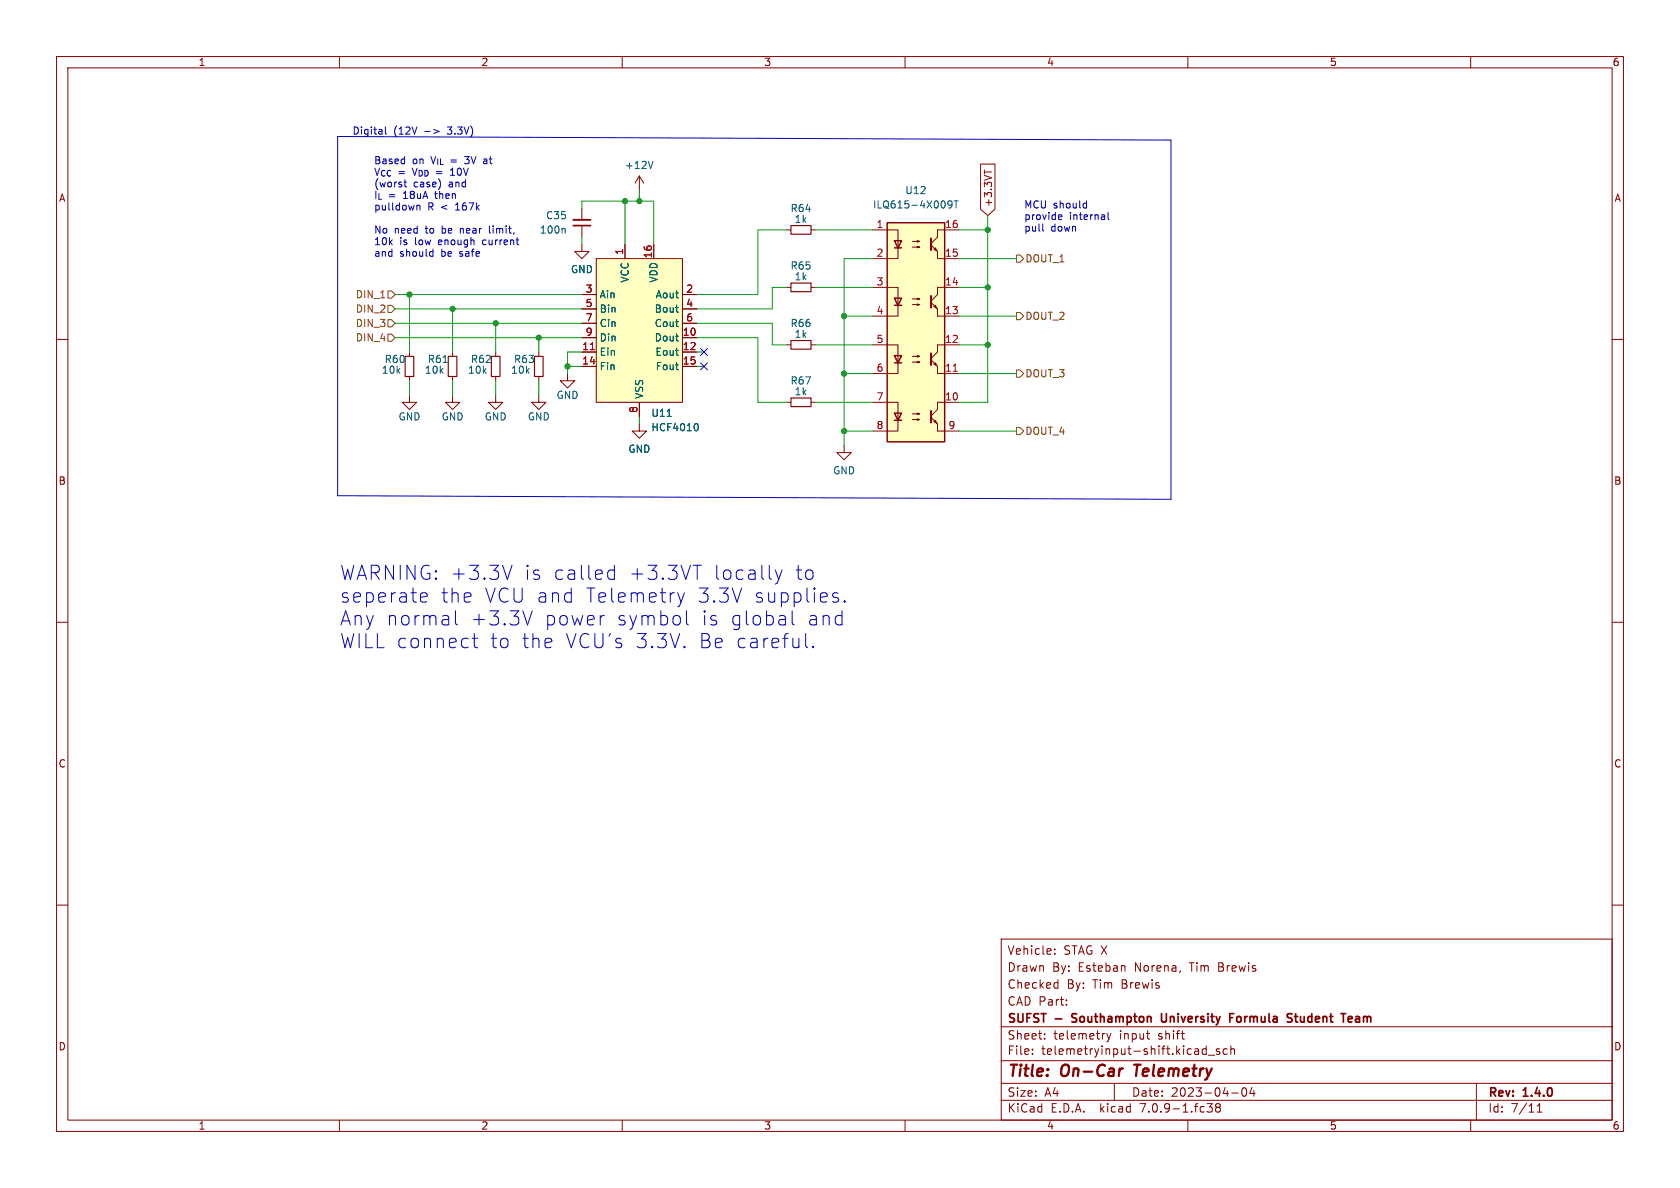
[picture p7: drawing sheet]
<svg xmlns="http://www.w3.org/2000/svg" width="297mm" height="210mm" viewBox="0 0 297 210" stroke-linecap="round" stroke-linejoin="round" font-family="sans-serif">
<g fill="none" stroke="#840000" stroke-width=".18">
<path d="M10 10h277v190h-277zM12 12h273v186h-273zM60 10v2M110 10v2M160 10v2M210 10v2M260 10v2M102.9 36.8v2.1M102.9 39.9v2M113 31.1l-.7 1.3M113 31.1v2.6M113 31.1l.8 1.3"/>
<path d="M173.4 29h2.5v8l-1.3 1.1-1.2-1.1zM174 30v.8M10 60h2M102.9 43.2v1.3h1.2l-1.2 1.2-1.3-1.2h1.3M102.9 59.7h2.5M102.9 52.1h2.5M102.9 54.6h2.5M102.9 57.2h2.5M105.4 45.7h15.2v25.4h-15.2zM110.5 43.2v2.5M115.6 43.2v2.5M120.6 59.7h2.6"/>
<path d="M120.6 52.1h2.6M120.6 54.6h2.6M120.6 57.2h2.6M139.1 50.8h.7M139.1 40.6h.7M143.4 50.8h.7M143.4 40.6h.7M154.3 50.8h4.4v5.1h-4.4M154.3 40.6h4.4v5.1h-4.4M161.3 53.8h1.3l-.4 .2v-.3l.4 .1M161.3 52.8h1.3l-.4 .2v-.3l.4 .1M161.3 43.7h1.3l-.4 .1v-.2l.4 .1"/>
<path d="M161.3 42.7h1.3l-.4 .1v-.3l.4 .2M164.6 53.5l1.1 1.1v1.3h3.8M164.6 43.3l1.1 1.2v1.2h3.8M165.1 54.2l.3-.2 .2 .5zM165.1 44.1l.3-.3 .2 .5zM169.5 50.8h-3.8v1.3l-1.1 1.1M169.5 40.6h-3.8v1.3l-1.1 1.2M285 60h2M72.4 69.9v1.2h1.3l-1.3 1.3-1.3-1.3h1.3M72.4 62.2v.8M72.4 66.5v.8M80 69.9v1.2h1.3l-1.3 1.3-1.3-1.3h1.3"/>
<path d="M80 62.2v.8M80 66.5v.8M87.6 69.9v1.2h1.3l-1.3 1.3-1.2-1.3h1.2M87.6 62.2v.8M87.6 66.5v.8M95.2 69.9v1.2h1.3l-1.3 1.3-1.2-1.3h1.2M95.2 62.2v.8M95.2 66.5v.8M100.3 66v1.3h1.3l-1.3 1.3-1.2-1.3h1.2M102.9 62.2h2.5M102.9 64.8h2.5M113 74.9v1.3h1.3l-1.3 1.3-1.2-1.3h1.2"/>
<path d="M113 71.1v2.6M120.6 62.2h2.6M120.6 64.8h2.6M139.1 71.1h.7M139.1 61h.7M143.4 71.1h.7M143.4 61h.7M149.2 78.7v1.3h1.3l-1.3 1.3-1.2-1.3h1.2M154.3 71.1h4.4v5.1h-4.4M154.3 61h4.4v5h-4.4M161.3 74.2h1.3l-.4 .1v-.3l.4 .2M161.3 73.2h1.3l-.4 .1v-.3l.4 .2"/>
<path d="M161.3 64h1.3l-.4 .1v-.2l.4 .1M161.3 63h1.3l-.4 .1v-.2l.4 .1M164.6 73.8l1.1 1.1v1.3h3.8M164.6 63.6l1.1 1.2v1.2h3.8M165.1 74.5l.3-.2 .2 .5zM165.1 64.4l.3-.3 .2 .5zM169.5 71.1h-3.8v1.3l-1.1 1.1M169.5 61h-3.8v1.2l-1.1 1.2M10 110h2M285 110h2M10 160h2M285 160h2"/>
<path d="M177 166h108v32h-108zM186.5 167.8v.1M186.5 168.6v.1M186.6 173.7l.4 .1M187 173.2v1.5M187 174.6l-.4 .1M188.5 177.6v.1M188.5 176.8v.1M60 198v2M110 198v2M160 198v2M177 194.5h108"/>
<path d="M177 191.5h108M177 187.5h108M177 181.5h108M182.5 186.3v.1M182.5 185.5v.1M184.7 183.6v.1M184.7 182.8v.1M195.7 182.7l.3 1M196 183.7l-.1 .4-.2 .1M196.4 182.7l-.4 1M197 191.5v3M202.7 182.7h.5"/>
<path d="M203.1 183.7h.1M210 198v2M213.2 184.9v1.5M213.2 185.5l-.4-.1-.3 .3v.4l.2 .2h.5M213.4 195.1h.9l-.5 .6 .4 .1v.7l-.2 .1-.5-.1M213.6 186.5h1.1M215.2 195.7l-.3-.2 .3-.4 .4 .1 .1 .2-.2 .3M215.2 195.7l-.3 .3v.3l.3 .3 .4-.1 .1-.2v-.4l-.2-.2M215.2 195.7h.3M215.6 185.5l-.4-.1-.2 .2 .1 .2 .5 .2v.3h-.6M217 185.5l-.5-.1-.3 .3v.4l.2 .2h.6M217.6 185.5l.2-.1 .4 .1v.9"/>
<path d="M217.6 184.9v1.5M217.7 193.2h1.2M219.7 192.4l.2-.1a.81 .81 0 0 1 .6 .6 .81 .81 0 0 1-.3 .8l-.2 .1a.81 .81 0 0 1-.3-1.4zM221.3 192.2l-.3 1.1h.9M221.7 192.8v1M260 198v2M261 191.5v6.5M271.7 196.6h.9M271.7 195.5l.5-.4v1.5"/>
</g>
<path d="M198.3 188.9h.2M200.5 188.2h1.1M201.1 188.2l-.3 2" fill="none" stroke="#840000" stroke-width=".4"/>
<g fill="none" stroke="#840000" stroke-width=".3">
<path d="M101.3 39.9h3.1M189.6 179.3v.5M205.3 179.2v1.2l.3 .3 .5-.1M217.4 179.9h.5M218.1 179.2h-.7v1.5M218.7 179.8v.7M227.8 179.2l.6 .1M228.1 180l.3 .3-.1 .2-.2 .2M228.8 179.7h.6M229.1 179.2v1.3l.3 .2M238.4 179.8l.4-.1 .3 .3-.8 .2M189.5 180.6l.2 .1"/>
<path d="M238.4 180.6h.6"/>
</g>
<path d="M139.8 39.9h3.6v1.5h-3.6zM139.8 50h3.6v1.6h-3.6zM71.6 63h1.6v3.5h-1.6zM79.2 63h1.6v3.5h-1.6zM86.9 63h1.5v3.5h-1.5zM94.5 63h1.5v3.5h-1.5zM139.8 60.2h3.6v1.5h-3.6zM139.8 70.4h3.6v1.5h-3.6z" fill="none" stroke="#840000" stroke-width=".2"/>
<path d="M101.3 38.9h3.1" fill="none" stroke="#840000" stroke-width=".33"/>
<path d="M115.4 28.5l-.4 1.3M168.3 36l-.2 .3-.4-.1-.1-.2 .1-.4 .4-.1 .1 .1a.84 .84 0 0 1-.3 1.2h-.2M168.7 35.5h.7M169 35.5v1.3M99.7 40.4l.2 .1v.7M119.4 54.3h.5M119.8 55.2h.1M78.3 64.1h.8M117.9 73.6h.8M123.1 74.9a.79 .79 0 0 1 0 1.2" fill="none" stroke="#006464" stroke-width=".18"/>
<g fill="#ffffc2" stroke="#ffffc2" stroke-width=".18">
<path d="M156.8 39.4h10.2v38.7h-10.2z"/>
<path d="M105.4 45.7h15.2v25.4h-15.2z"/>
</g>
<path d="M156.8 39.4h10.2v38.7h-10.2zM158.1 52.7h1.3l-.7 1.3zM158.1 42.5h1.3l-.7 1.3zM158.1 54h1.3M158.1 43.8h1.3M158.1 73h1.3l-.7 1.3zM158.1 62.9h1.3l-.7 1.2zM158.1 74.3h1.3M158.1 64.1h1.3" fill="none" stroke="#840000" stroke-width=".25"/>
<path d="M164.6 52.3v2.1M164.6 42.2v2M164.6 72.6v2.1M164.6 62.5v2" fill="none" stroke="#840000" stroke-width=".36"/>
<path d="M104.4 61.8h.7M168.5 65.6h.7" fill="none" stroke="#a90000" stroke-width=".18"/>
<path d="M68.6 59.1h.6l.6 .6-.6 .6h-.6zM68.6 54h.6l.6 .6-.6 .6h-.6zM68.6 56.5h.6l.6 .7-.6 .6h-.6zM68.6 51.4h.6l.6 .7-.6 .6h-.6zM179.7 45.1h.6l.7 .6-.7 .7h-.6zM179.7 55.2h.6l.7 .7-.7 .6h-.6zM179.7 75.6h.6l.7 .6-.7 .6h-.6zM179.7 65.4h.6l.7 .6-.7 .7h-.6z" fill="none" stroke="#725600" stroke-width=".18"/>
<g fill="none" stroke="#0000c2" stroke-width=".18">
<path d="M59.7 24.1l147.3 .7v63.5l-147.3-.7zM68.1 22.4v1.1l.2 .2M71.4 32.2h.5M71.6 31.8v1.1l.3 .1M73.7 36.3v.8M73.7 36.4l.2-.1h.3v.8M75.1 23.2h1M76.7 22.9l.9 .3-.9 .4M85.6 28.1l-.1 .1M85.6 28.5l-.1 .1 .1 .3M86.5 39.9v1.1l.2 .2M184.3 39.6v1.1l.2 .2"/>
<path d="M187.3 38h.4v.3l-.6 .1M187.7 38.8h-.4M191.7 35.9l.4 .1M192.1 35.5v1.3M192.1 36.7l-.4 .1M195.9 37.5v1.1l.2 .2M76.2 44.5h.3M76.5 44v1.3M76.5 45.2l-.3 .1M90.5 99.9l-.8 2.5M108.6 99.9v2.5M122.5 99.9h1.5"/>
<path d="M74.4 106.3l.3 .1 .7-.1M74.4 104.9l.8-.1 .2 .1 .1 .5-1.2 .2M80.5 108v2.1l.4 .4M83.5 112.8h.9M83.9 112v2.1l.1 .3 .4 .1M94.1 108l-.8 2.5M106.6 108.8h.2M107.7 102.3l.2 .1 .7-.1M107.7 100.9l.2-.1 .7 .1M119.8 104.8l.6 1.6M120.4 106.4l-.4 .8M121 104.8l-.6 1.6"/>
<path d="M121 114.3l.1 .1-.1 .1M121.4 108v2.1l.3 .4M137.1 100.8l.6 1.6M137.7 102.4l-.4 .7M138.3 100.8l-.6 1.6M140 108v2.1l.4 .4M142.4 112v2.1l.4 .4M143.7 114.3l.2 .1-.2 .1M143.7 114.3l-.1 .1 .1 .1M143.7 114.3v.2M147.5 105.6l.6 .1 .2 .4-.4 .3h-.5M147.5 104.8l.6 .1"/>
<path d="M149.3 106.2l.1 .1-.1 .1M149.3 106.2l-.1 .1 .1 .1M149.3 106.2v.2"/>
</g>
<g fill="none" stroke="#009600" stroke-width=".18">
<path d="M102.9 36.8v-1.2h12.7v7.6M110.5 35.6v7.6M113 33.7v1.9M174.6 38.1v33h-5.1M69.8 52.1h33.1M69.8 54.6h33.1M69.8 59.7h33.1M69.8 57.2h33.1M72.4 52.1v10.1M80 54.6v7.6M87.6 57.2v5M95.2 59.7v2.5"/>
<path d="M102.9 41.9v1.3M123.2 57.2h13.3v3.8h2.6M123.2 59.7h10.8v11.4h5.1M139.1 50.8h-2.6v3.8h-13.3M139.1 40.6h-5.1v11.5h-10.8M144.1 40.6h10.2M144.1 50.8h10.2M149.2 55.9h5.1M154.3 45.7h-5.1v33M169.5 40.6h5.1M169.5 45.7h10.2M169.5 50.8h5.1"/>
<path d="M169.5 55.9h10.2M72.4 67.3v2.6M80 67.3v2.6M87.6 67.3v2.6M95.2 67.3v2.6M100.3 64.8h2.6M102.9 62.2h-2.6v3.8M113 73.7v1.2M123.2 62.2h1.3M123.2 64.8h1.3M144.1 71.1h10.2M144.1 61h10.2"/>
<path d="M149.2 76.2h5.1M149.2 66h5.1M169.5 76.2h10.2M169.5 66h10.2M169.5 61h5.1"/>
</g>
<path d="M123.9 61.6l1.2 1.2M123.9 64.2l1.2 1.2M125.1 61.6l-1.2 1.2M125.1 64.2l-1.2 1.2" fill="none" stroke="#000084" stroke-width=".18"/>
<g fill="#009600" stroke="#009600" stroke-width=".18">
<circle cx="174.6" cy="50.8" r=".46"/>
<circle cx="174.6" cy="40.6" r=".46"/>
<circle cx="149.2" cy="66" r=".46"/>
<circle cx="174.6" cy="61" r=".46"/>
<circle cx="149.2" cy="76.2" r=".46"/>
<circle cx="149.2" cy="55.9" r=".46"/>
<circle cx="80" cy="54.6" r=".46"/>
<circle cx="113" cy="35.6" r=".46"/>
<circle cx="110.5" cy="35.6" r=".46"/>
<circle cx="100.3" cy="64.8" r=".46"/>
<circle cx="95.2" cy="59.7" r=".46"/>
<circle cx="72.4" cy="52.1" r=".46"/>
<circle cx="87.6" cy="57.2" r=".46"/>
</g>
<g font-size="3.5" fill="#0000c2">
<text x="59.9" y="102.7">WARNING: +3.3V</text>
<text x="59.9" y="106.8">seperate</text>
<text x="77.8" y="106.8">the</text>
<text x="85.5" y="106.8">VCU and</text>
<text x="92.5" y="102.7">is</text>
<text x="97.6" y="102.7">called</text>
<text x="103.2" y="106.8">Telemetry</text>
<text x="110.8" y="102.7">+3.3VT</text>
<text x="122.9" y="106.8">3.3V</text>
<text x="125.8" y="102.7">locally</text>
<text x="132.9" y="106.8">supplies.</text>
<text x="140.2" y="102.7">to</text>
<text x="59.9" y="110.8">Any normal</text>
<text x="83" y="110.8">+3.3V</text>
<text x="96" y="110.8">power</text>
<text x="108.7" y="110.8">symbol</text>
<text x="123.7" y="110.8">is</text>
<text x="128.7" y="110.8">global</text>
<text x="142.3" y="110.8">and</text>
<text x="59.9" y="114.8">WILL connect</text>
<text x="86.4" y="114.8">to</text>
<text x="92" y="114.8">the</text>
<text x="99.7" y="114.8">VCU's</text>
<text x="112" y="114.8">3.3V.</text>
<text x="123.1" y="114.8">Be careful.</text>
</g>
<g font-size="2.8" fill="#840000">
<text x="178" y="190.9">Title:</text>
<text x="187.7" y="190.9">On-Car</text>
<text x="201.4" y="190.9">Telemetry</text>
</g>
<g font-size="2.1" fill="#840000">
<text x="178" y="172">Drawn</text>
<text x="178" y="169">Vehicle:</text>
<text x="186" y="172">By:</text>
<text x="188" y="169">STAG X</text>
<text x="190.7" y="172">Esteban</text>
<text x="200.8" y="172">Norena,</text>
<text x="210.6" y="172">Tim</text>
<text x="215.8" y="172">Brewis</text>
<text x="178" y="178">CAD Part:</text>
<text x="178" y="175">Checked</text>
<text x="188.6" y="175">By:</text>
<text x="193.2" y="175">Tim</text>
<text x="198.4" y="175">Brewis</text>
<text x="178" y="184">Sheet:</text>
<text x="178" y="181.2">SUFST</text>
<text x="186.2" y="184">telemetry</text>
<text x="186.6" y="181.2">-</text>
<text x="190.2" y="181.2">Southampton</text>
<text x="198" y="184">input</text>
<text x="204.9" y="184">shift</text>
<text x="206.6" y="181.2">University</text>
<text x="219.3" y="181.2">Formula</text>
<text x="230.1" y="181.2">Student</text>
<text x="240.3" y="181.2">Team</text>
<text x="178" y="186.7">File:</text>
<text x="184.1" y="186.7">telemetryinput-shift.kicad_sch</text>
<text x="178" y="196.9">KiCad</text>
<text x="178" y="194.1">Size:</text>
<text x="184.7" y="194.1">A4</text>
<text x="185.7" y="196.9">E.D.A.</text>
<text x="194.6" y="196.9">kicad</text>
<text x="200" y="194.1">Date:</text>
<text x="201.8" y="196.9">7.0.9-1.fc38</text>
<text x="207" y="194.1">2023-04-04</text>
<text x="263" y="194.3">Rev:</text>
<text x="263" y="196.9">Id:</text>
<text x="267.1" y="196.9">7/11</text>
<text x="269.4" y="194.3">1.4.0</text>
</g>
<g font-size="1.8" fill="#840000">
<text x="35" y="11.9">1</text>
<text x="85" y="11.9">2</text>
<text x="135" y="11.9">3</text>
<text x="185" y="11.9">4</text>
<text x="235" y="11.9">5</text>
<text x="285" y="11.9">6</text>
<text x="10.3" y="35.9">A</text>
<text x="285.3" y="35.9">A</text>
<text x="175.6" y="36.7" transform="rotate(-90 175.6 36.7)">+3.3VT</text>
<text x="10.3" y="85.9">B</text>
<text x="285.3" y="85.9">B</text>
<text x="10.3" y="135.9">C</text>
<text x="285.3" y="135.9">C</text>
<text x="10.3" y="185.9">D</text>
<text x="285.3" y="185.9">D</text>
<text x="35" y="199.9">1</text>
<text x="85" y="199.9">2</text>
<text x="135" y="199.9">3</text>
<text x="185" y="199.9">4</text>
<text x="235" y="199.9">5</text>
<text x="285" y="199.9">6</text>
</g>
<g font-size="1.8" fill="#0000c2">
<text x="62.2" y="23.9">Digital</text>
<text x="69.6" y="23.9">(12V</text>
<text x="79.4" y="23.9">3.3V)</text>
<text x="66" y="29.1">Based</text>
<text x="72.9" y="29.1">on</text>
<text x="76.4" y="29.1">V_{IL}</text>
<text x="79.9" y="29.1">=</text>
<text x="82.7" y="29.1">3V</text>
<text x="86.1" y="29.1">at</text>
<text x="66" y="31.2">V_{CC} V_{DD} 10V</text>
<text x="66" y="33.2">(worst</text>
<text x="66" y="35.2">I_{L}</text>
<text x="68.6" y="35.2">=</text>
<text x="70.3" y="31.2">=</text>
<text x="71.4" y="35.2">18uA</text>
<text x="73.1" y="33.2">case)</text>
<text x="77.2" y="35.2">then</text>
<text x="77.4" y="31.2">=</text>
<text x="79.4" y="33.2">and</text>
<text x="66" y="37.3">pulldown</text>
<text x="66" y="41.4">No</text>
<text x="69.7" y="41.4">need</text>
<text x="75.3" y="41.4">to</text>
<text x="75.6" y="37.3">R &lt;</text>
<text x="78.4" y="41.4">be</text>
<text x="80.8" y="37.3">167k</text>
<text x="81.8" y="41.4">near</text>
<text x="87.1" y="41.4">limit,</text>
<text x="181" y="36.9">MCU should</text>
<text x="181" y="39">provide</text>
<text x="181" y="41">pull</text>
<text x="185.8" y="41">down</text>
<text x="189" y="39">internal</text>
<text x="66" y="43.4">10k</text>
<text x="66" y="45.5">and</text>
<text x="70.7" y="45.5">should</text>
<text x="70.7" y="43.4">is</text>
<text x="73.5" y="43.4">low</text>
<text x="77.8" y="43.4">enough</text>
<text x="78.1" y="45.5">be</text>
<text x="81.5" y="45.5">safe</text>
<text x="85.8" y="43.4">current</text>
</g>
<g font-size="1.8" fill="#006464">
<text x="110.4" y="30.1">+12V</text>
<text x="159.9" y="34.5">U12</text>
<text x="95.3" y="41.5">100n</text>
<text x="96.4" y="39">C35</text>
<text x="139.7" y="37.7">R64</text>
<text x="140.4" y="39.6">1k</text>
<text x="154.2" y="37.1">ILQ615-4X009T</text>
<text x="139.7" y="47.9">R65</text>
<text x="100.8" y="48.5">GND</text>
<text x="105.9" y="52.9">Ain</text>
<text x="111.4" y="50.1" transform="rotate(-90 111.4 50.1)">VCC</text>
<text x="115.8" y="52.9">Aout</text>
<text x="116.4" y="50.1" transform="rotate(-90 116.4 50.1)">VDD</text>
<text x="140.4" y="49.8">1k</text>
<text x="105.9" y="55.5">Bin</text>
<text x="105.9" y="58">Cin</text>
<text x="115.6" y="55.5">Bout</text>
<text x="115.6" y="58">Cout</text>
<text x="139.7" y="58">R66</text>
<text x="140.4" y="59.9">1k</text>
<text x="67.9" y="64.4">R60</text>
<text x="75.5" y="64.4">R61</text>
<text x="83.1" y="64.4">R62</text>
<text x="90.8" y="64.4">R63</text>
<text x="105.9" y="63.1">Ein</text>
<text x="105.9" y="65.6">Fin</text>
<text x="105.9" y="60.6">Din</text>
<text x="115.6" y="60.6">Dout</text>
<text x="115.8" y="63.1">Eout</text>
<text x="115.8" y="65.6">Fout</text>
<text x="67.4" y="66.3">10k</text>
<text x="75" y="66.3">10k</text>
<text x="82.6" y="66.3">10k</text>
<text x="90.2" y="66.3">10k</text>
<text x="98.3" y="70.7">GND</text>
<text x="113.9" y="70.6" transform="rotate(-90 113.9 70.6)">VSS</text>
<text x="139.7" y="68.2">R67</text>
<text x="140.4" y="70.1">1k</text>
<text x="70.4" y="74.5">GND</text>
<text x="78" y="74.5">GND</text>
<text x="85.6" y="74.5">GND</text>
<text x="93.2" y="74.5">GND</text>
<text x="115.1" y="73.9">U11</text>
<text x="115.1" y="76.4">HCF4010</text>
<text x="111" y="80.2">GND</text>
<text x="147.2" y="84">GND</text>
</g>
<g font-size="1.8" fill="#a90000">
<text x="154.9" y="40.4">1</text>
<text x="167" y="40.4">16</text>
<text x="110.2" y="45.2" transform="rotate(-90 110.2 45.2)">1</text>
<text x="115.3" y="45.8" transform="rotate(-90 115.3 45.8)">16</text>
<text x="154.9" y="45.5">2</text>
<text x="167" y="45.5">15</text>
<text x="103.4" y="51.8">3</text>
<text x="121.2" y="51.8">2</text>
<text x="154.9" y="50.5">3</text>
<text x="167" y="50.5">14</text>
<text x="103.4" y="54.4">5</text>
<text x="103.4" y="56.9">7</text>
<text x="103.4" y="59.4">9</text>
<text x="120.6" y="59.4">10</text>
<text x="121.2" y="54.4">4</text>
<text x="121.2" y="56.9">6</text>
<text x="154.9" y="55.6">4</text>
<text x="167" y="55.6">13</text>
<text x="102.8" y="62">11</text>
<text x="102.8" y="64.5">14</text>
<text x="120.6" y="62">12</text>
<text x="120.6" y="64.5">15</text>
<text x="154.9" y="60.7">5</text>
<text x="154.9" y="65.8">6</text>
<text x="167" y="65.8">11</text>
<text x="167" y="60.7">12</text>
<text x="154.9" y="70.9">7</text>
<text x="167" y="70.9">10</text>
<text x="112.8" y="73.1" transform="rotate(-90 112.8 73.1)">8</text>
<text x="154.9" y="75.9">8</text>
<text x="167.6" y="75.9">9</text>
</g>
<g font-size="1.8" fill="#725600">
<text x="181.2" y="46.6">DOUT_1</text>
<text x="62.8" y="52.9">DIN_1</text>
<text x="62.8" y="55.5">DIN_2</text>
<text x="62.8" y="58">DIN_3</text>
<text x="181.2" y="56.7">DOUT_2</text>
<text x="62.8" y="60.6">DIN_4</text>
<text x="181.2" y="66.9">DOUT_3</text>
<text x="181.2" y="77.1">DOUT_4</text>
</g>
</svg>
